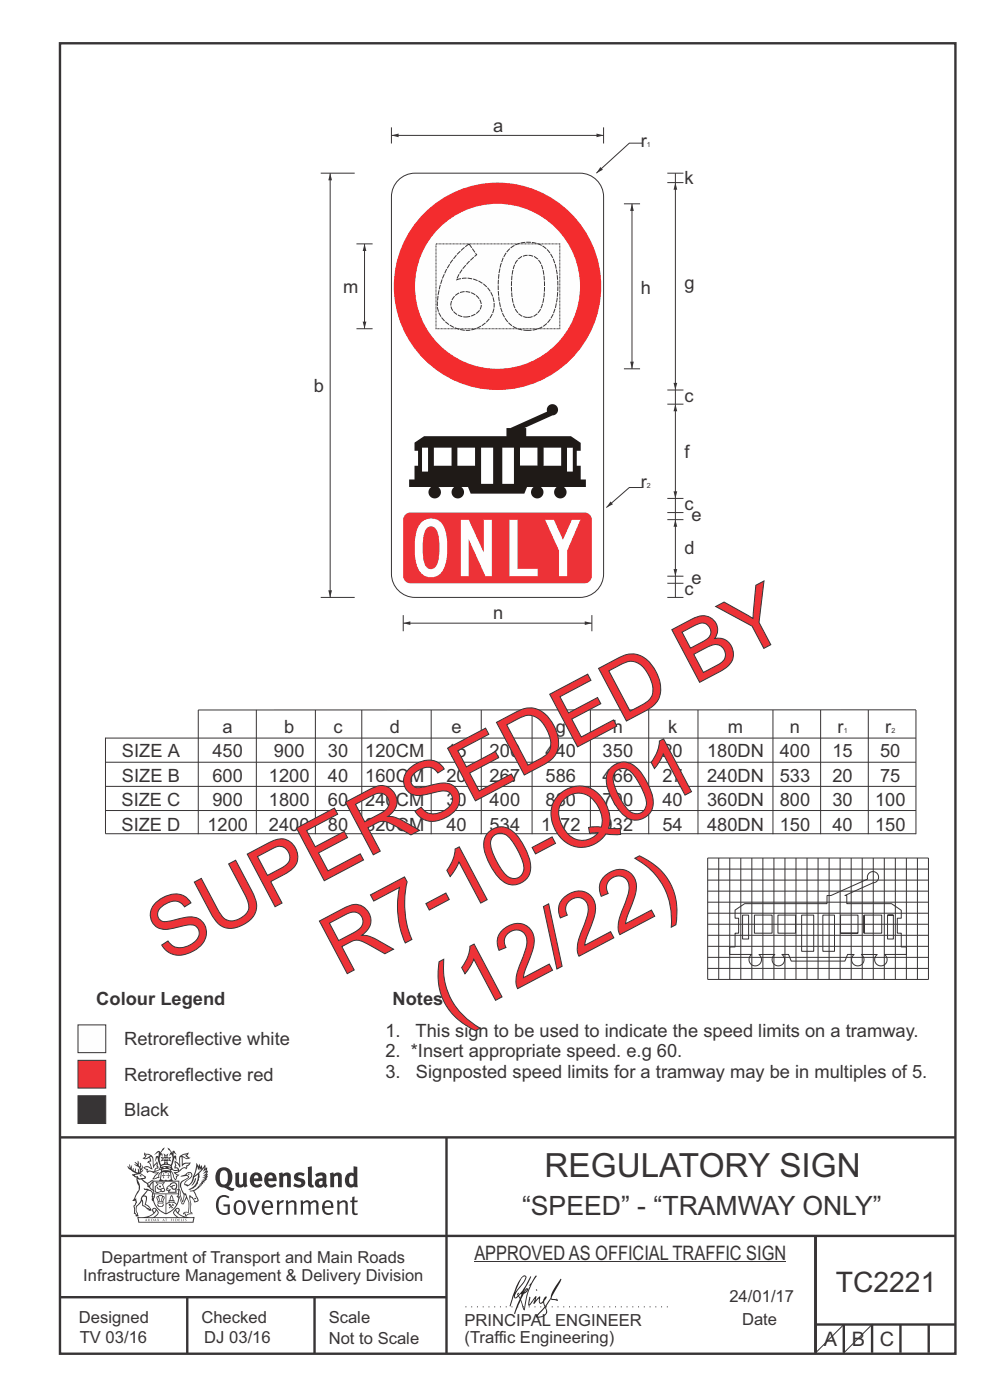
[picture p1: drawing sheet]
<svg xmlns="http://www.w3.org/2000/svg" width="210mm" height="297mm" viewBox="0 0 210 297" stroke-linecap="round" stroke-linejoin="round" font-family="sans-serif">
<g fill="none" stroke="#373435" stroke-width=".51">
<path d="M12.7 9.2h190v278h-190zM12.7 241.3h190M94.7 241.4v45.8M12.7 275.2h82M12.7 262.2h190.1M39.7 275.2v12M66.7 275.2v12M173 262.1v24.9M173 281h29.7M179 281v6M185 281v6M191 281v6"/>
<path d="M197 281v6"/>
</g>
<path d="M100.6 267.7h66.2" fill="none" stroke="#373435" stroke-width=".21"/>
<g fill="#373435">
<path d="M47 248.4a2.55 2.55 0 0 0 0 2.7l.3 .2a.81 .81 0 0 0 1-1v-.5a1.04 1.04 0 0 0-1.1-1.5zM46.3 248.1a1.82 1.82 0 0 1 2.1-.2 1.82 1.82 0 0 1 .9 1.8 2.29 2.29 0 0 1-.8 2l.7 .3h.5l-.2 .6a2.87 2.87 0 0 1-2-.7 2.12 2.12 0 0 1-1.7-3.1z" fill-rule="evenodd"/>
<path d="M49.9 248.9l.8-.2v2a.46 .46 0 0 0 .3 .6 .46 .46 0 0 0 .6-.3v-2.1l.7-.2v2.4l.2 .5-.5 .3-.3-.3a1.02 1.02 0 0 1-1.2 .3 1.02 1.02 0 0 1-.6-1.1z" fill-rule="evenodd"/>
<path d="M54 249.5l-.1 .5h.9a.49 .49 0 0 0-.2-.6 .49 .49 0 0 0-.6 .1zM53.4 249.1a1.34 1.34 0 0 1 1.6-.2 1.34 1.34 0 0 1 .6 1.5v.2h-1.7a.77 .77 0 0 0 .5 .8 .77 .77 0 0 0 .9-.4l.3 .5a1.59 1.59 0 0 1-2 .2 1.59 1.59 0 0 1-.5-2.1z" fill-rule="evenodd"/>
<path d="M57 249.5l-.1 .5h1a.49 .49 0 0 0-.2-.6 .49 .49 0 0 0-.7 .1zM56.4 249.1a1.34 1.34 0 0 1 1.6-.2 1.34 1.34 0 0 1 .7 1.5v.2h-1.8a.77 .77 0 0 0 .5 .8 .77 .77 0 0 0 .9-.4l.4 .5a1.59 1.59 0 0 1-2.1 .2 1.59 1.59 0 0 1-.5-2.1z" fill-rule="evenodd"/>
<path d="M59.2 248.9l.7-.2 .1 .4a.95 .95 0 0 1 1-.3 .95 .95 0 0 1 .7 .8v2.3h-.8v-2.3a.46 .46 0 0 0-.8 .1v2.2h-.8z" fill-rule="evenodd"/>
<path d="M62.6 249.1a1.75 1.75 0 0 1 2-.1l-.2 .5-.6-.2a.43 .43 0 0 0-.6 .3l.4 .3a1.04 1.04 0 0 1 1.2 1.1 1.04 1.04 0 0 1-1.4 1l-1.2-.4 .3-.6 1 .4 .4-.4a.88 .88 0 0 0-1-.5l-.4-.2-.1-.4z" fill-rule="evenodd"/>
<path d="M65.3 247.6l.8-.2 .1 3.8 .3 .2 .1 .4a.88 .88 0 0 1-1 0 .88 .88 0 0 1-.3-1z" fill-rule="evenodd"/>
<path d="M67.8 250.6a.43 .43 0 0 0-.1 .7 .43 .43 0 0 0 .7-.1v-.7zM66.8 249.1a1.7 1.7 0 0 1 2.4 .1v1.9l.3 .4-.4 .5-.5-.4a1.03 1.03 0 0 1-1.7-.1 1.03 1.03 0 0 1 .8-1.5h.7v-.4a.8 .8 0 0 0-1.2 .1z" fill-rule="evenodd"/>
<path d="M70 248.9l.7-.2 .1 .4a.95 .95 0 0 1 1-.3 .95 .95 0 0 1 .7 .8v2.3h-.8v-2.3a.46 .46 0 0 0-.8 .1v2.2h-.8z" fill-rule="evenodd"/>
<path d="M74.3 249.5a1.48 1.48 0 0 0 0 1.7h.5l.2-.1v-1.5l-.3-.2zM75 247.4l.8 .1 .1 4.4h-.7l-.1-.2a1.26 1.26 0 0 1-1.4 0 1.26 1.26 0 0 1-.5-1.3 1.29 1.29 0 0 1 .4-1.4 1.29 1.29 0 0 1 1.4-.1z" fill-rule="evenodd"/>
<path d="M46.4 253.9a1.72 1.72 0 0 1 2.3 0l-.3 .3a1.24 1.24 0 0 0-1.4-.2 1.24 1.24 0 0 0-.6 1.4 1.49 1.49 0 0 0 1.2 1.9l.7-.1v-1.3h-.8l-.1-.4h1.3v1.9a1.93 1.93 0 0 1-2.2 0 1.93 1.93 0 0 1-.7-2.2l.2-.8z" fill-rule="evenodd"/>
<path d="M50.4 255.1a1.65 1.65 0 0 0 .2 2.2 .99 .99 0 0 0 1-1.4 .78 .78 0 0 0-.4-.8 .78 .78 0 0 0-.8 0zM50 254.9a1.33 1.33 0 0 1 1.6-.1 1.33 1.33 0 0 1 .5 1.4 1.31 1.31 0 0 1-1.3 1.6 1.31 1.31 0 0 1-1.2-1.6v-.6z" fill-rule="evenodd"/>
<path d="M52.5 254.7l.4-.1 .9 2.6 .8-2.5h.5l-1.1 3h-.5z" fill-rule="evenodd"/>
<path d="M56.3 255.2l-.2 .7h1.3a.7 .7 0 0 0-.3-.8 .7 .7 0 0 0-.8 .1zM55.9 255a1.22 1.22 0 0 1 1.5-.2 1.22 1.22 0 0 1 .5 1.5h-1.8a.93 .93 0 0 0 .5 1 .93 .93 0 0 0 1.1-.2l.2 .3a1.43 1.43 0 0 1-1.8 .1 1.43 1.43 0 0 1-.6-1.7z" fill-rule="evenodd"/>
<path d="M58.7 254.7l.4-.1 .1 .5 .4-.4 .6-.1-.2 .5a.66 .66 0 0 0-.8 .7v1.9h-.4z" fill-rule="evenodd"/>
<path d="M60.6 254.7l.4-.1 .1 .5a.94 .94 0 0 1 1-.5 .94 .94 0 0 1 .8 .8v2.3h-.5l-.1-2.5a.81 .81 0 0 0-1.2 .3v2.2h-.4z" fill-rule="evenodd"/>
<path d="M63.7 254.7l.5-.1 .1 .5 .4-.3a.78 .78 0 0 1 1.1 .3 .9 .9 0 0 1 1-.5 .9 .9 0 0 1 .8 .8v2.3h-.5l-.1-2.5a.67 .67 0 0 0-1.1 .3v2.2h-.5v-2.4l-.4-.3-.7 .4v2.3h-.5z" fill-rule="evenodd"/>
<path d="M69 255.2l-.1 .7h1.3a.7 .7 0 0 0-.3-.8 .7 .7 0 0 0-.9 .1zM68.7 255a1.22 1.22 0 0 1 1.5-.2 1.22 1.22 0 0 1 .5 1.5h-1.8a.93 .93 0 0 0 .4 1 .93 .93 0 0 0 1.2-.2l.1 .3a1.44 1.44 0 0 1-1.7 .1 1.44 1.44 0 0 1-.6-1.7z" fill-rule="evenodd"/>
<path d="M71.4 254.7l.5-.1 .1 .5a.94 .94 0 0 1 1-.5 .94 .94 0 0 1 .8 .8v2.3h-.5l-.1-2.5a.81 .81 0 0 0-1.2 .3v2.2h-.4z" fill-rule="evenodd"/>
<path d="M74.7 253.9l.5-.1v.9h.7l-.1 .3h-.6v2.2l.1 .2h.5l.1 .3a.75 .75 0 0 1-1.2-.6v-2.1h-.4v-.3h.4z" fill-rule="evenodd"/>
<path d="M30.8 244.9l1.1 .3-.9 .5h-.4l.6-.5zM31.8 245.4h.2a2.44 2.44 0 0 1 .4 1.9l.1 .5 .7-1-.1 .6 .3 .3a.57 .57 0 0 0-.6 .7l-1-.1-.5 .2 .2-.5-.8-.3 .7-.1 .9 .5 .1-.1-.6-1.3-.2-.2h.5zM30.7 244.4l-.1 .5 .2 .4-.6 .4a1.04 1.04 0 0 0 1.4-.1l.2 .6-.3 .1-.2 .4a.94 .94 0 0 1 .8 1.1l-.2-.1a1.16 1.16 0 0 0-1.5-.1l.3 .4 .4 .2 .1 .5 .2 .1 .1-.2a.94 .94 0 0 1 1.1 .2l.8 .1-1.2 1.2a1.13 1.13 0 0 0 1.2-.2l.4-.1-.1-.4 .5-.8a.83 .83 0 0 0-.6 1.1l-.3-.1-.7 .4 1.1-1.4-.5 .1-.5-.1 1.3-.5-.1-.1-.9 .4v-.3l.2-.2 .3 .1 .1-.3-.2-.4v-.6l-.1-.4-.7 1v-.7a1.42 1.42 0 0 0-1.6-1.8z" fill-rule="evenodd"/>
<path d="M38.5 245.2l.5-.2 .7-.1-.6 .3 .8 .5h-.3zM38.3 245.5l.2-.1 .1 2a1.69 1.69 0 0 1 1.6-.6l-.8 .5 .1 .5a1.1 1.1 0 0 0-1.5 .6l-.1-.5-.2-.2h-.5l.3-.4-.3-.7a1.42 1.42 0 0 1 .8 1.1l.2-.1zM37.1 246.2l.1 1-.2 .3 .1 .4h.5l.1 .2a.96 .96 0 0 1-1.1-.1l-.1 .1a1.06 1.06 0 0 0 1.3 .2v.1a.72 .72 0 0 1-1 .2l.3 .5 .6 .2-.4 .2-.1 .6-.2-.3-.4-1.1-.4-.4 .4 .9a1.54 1.54 0 0 0 .7 1.2l.2-.3a.58 .58 0 0 1 .4-.8l.2-.1h-.3l-.5-.3 .9-.5a.93 .93 0 0 1 1.2-.5v.2l.2-.2 .1-.5a.99 .99 0 0 0 .7-.8l-1.3 .1-.3 .2-.1-1.4 .9 .4 .9-.3h-.4l-.5-.4 .4-.7-.6 .2a1.46 1.46 0 0 0-1.4 2.1v.4l-.2-.4z" fill-rule="evenodd"/>
<path d="M35.6 248.9l.2 .1-.1 .3 .4 .1h-.4v.6l-.1-.6h-.3l.3-.1z" fill-rule="evenodd"/>
<path d="M34.6 248.9l.2 .1v.3l.3 .1h-.3l-.1 .6v-.6h-.4l.4-.1z" fill-rule="evenodd"/>
<path d="M34.3 248.8a.57 .57 0 0 1 .9 .2 .57 .57 0 0 1 .9-.2l.2 1.4h-.2a.57 .57 0 0 1-.9 0 .69 .69 0 0 1-1.1 0zM34.2 248.1l-.3 2.1-.2 .4h3l-.2-.4-.3-2.1h-.2v.2l-.8-.1-.8 .1v-.2z" fill-rule="evenodd"/>
<path d="M34.2 252.4a.3 .3 0 0 0 .6 0 .3 .3 0 0 0-.6 0zM33.3 250.9l.3 .3-.3 .4a.79 .79 0 0 0 0 1.3l.8-.2-.1-.3a.55 .55 0 0 1-.7-.6l.1-.1 .2 .3 .3 .2 .8-.2-.4-.7 .4-.4-.7 .2zM33 250.7l1.1 .2 .9-.2-.4 .6 .4 1.2a.56 .56 0 0 1-.8 .3l-.2 .1a.73 .73 0 0 1-.9 .1 .73 .73 0 0 1-.3-1v-.4l.6-.4z" fill-rule="evenodd"/>
<path d="M35.6 251.8l.7-.4a.58 .58 0 0 1 1-.1 .58 .58 0 0 1-.4 .9l-.3-.3a.43 .43 0 0 1 .6-.4 .57 .57 0 0 0-.8 .2l-.2-.1-.3 .1 .4 .2a.55 .55 0 0 0 .9 .4v.5h-1.3l.3-.4-.1-.1-.6 .1 .2-.3-.2-.1zM35.4 251.8l-.1 .2a.39 .39 0 0 0 .2 .6h.3l-.2 .4h1.9l-.1-.8a.86 .86 0 0 0-.1-1.3 .86 .86 0 0 0-1.3 .4z" fill-rule="evenodd"/>
<path d="M36 254.8h.8v.2h-.8zM36.4 253.8l.2 .8h-.4zM36.4 253.5l-.3 .5-.1 .6h-.2v.4l-.7 .4 .2 .1a1.48 1.48 0 0 1 2.1 .2l.2-.1-.6-.5v-.5h-.2l-.1-.6z" fill-rule="evenodd"/>
<path d="M35.8 255.4l.4 .1 .1 .3 .3-.2-.2-.2a.38 .38 0 0 1 .5 .5l-.2-.2-.3 .2 .3 .2-.3 .3-.1-.4-.4 .4-.1-.2 .4-.3-.1-.1-.2 .1z" fill-rule="evenodd"/>
<path d="M34.5 254h.2v.2l-.2 .6h-.2zM33.6 255.3h.9v.2a.55 .55 0 0 1-.8 .4v-.2l-.2-.1zM33.4 254h.2l.2 .8h-.2zM33.6 255l.8-.1 .1 .2h-.8zM33.8 253.7h.5l-.2 1.1h-.1zM33.3 253.8l-.1 .3 .3 1.1a.48 .48 0 0 0-.1 .6 .48 .48 0 0 0 .5 .2h.5a.49 .49 0 0 0 .2-.8l.3-1.1-.1-.3a1.42 1.42 0 0 0-1.5 0z" fill-rule="evenodd"/>
<path d="M33.7 251.5l.4 .1 .1 .3h-.3z" fill-rule="evenodd"/>
<path d="M41.3 250.1l.3-.2-.2 .8-.6 .8h-.2l.5-.7z" fill-rule="evenodd"/>
<path d="M39.7 249l.3-.2 .5 .2a.88 .88 0 0 1-.6 1.1 1.22 1.22 0 0 0-.8 1.3l.5 .2a.72 .72 0 0 0 .9-.4l.5-.8 .2-.6 .8-.6v.2a2.85 2.85 0 0 1-2 2.9l.1 .1a2.13 2.13 0 0 0 1.9-1.5v-.3a2.01 2.01 0 0 0 .3-1.7l1.1-1.3-.4 1 .7-.5-.7 1 .8-.4-.8 .8 .7-.2-.9 .6 .8-.1-.8 .4h.7l-.8 .3 .3 .2h-.4l.2 .3h-.4l.2 .3h-.4l.1 .2h-.1a2.16 2.16 0 0 1-2 1.1l.1 .2 .4-.1a.76 .76 0 0 1 .7 .8l.5 1.2-.6 .2a1.45 1.45 0 0 0-1.1-1.3l.2 1.8-.1 1.8 .4 .3a1.07 1.07 0 0 0-1.2 .4v-.3l-.5-.2a.87 .87 0 0 1 1.1-.1v-.7a4.4 4.4 0 0 0-.6-3.1l-.1-.3h-.2a2.16 2.16 0 0 1-.7-2.2l.3-.4 1.2-.7a.55 .55 0 0 0-.4-.8zM37.8 252.4a.76 .76 0 0 1 .3 1.1l.6 1.6 .4-1.7 .2 .1a.61 .61 0 0 1-.1 .9l-.3 .8-.2 .1-.7-1.6-.3 .1a1.18 1.18 0 0 0 .1-1.4zM41.8 247.5l.2 .7 .3-.5v.6l.4-.5a1.9 1.9 0 0 1-1.2 1.4l-.3 .3zM38.2 249.6l1.4-.2 .2 .2v.3l-.5 .2a1.26 1.26 0 0 0-.9 1.9l.2 .7a1.84 1.84 0 0 1 .1 2.1l-.4-1.4a.96 .96 0 0 0-.4-1.2l-.4 .2a.78 .78 0 0 1 0 1.3l.1 .3h.4l.4 1.1a.38 .38 0 0 0 .2 .4 .38 .38 0 0 0 .4-.1l.6-1.2a2.94 2.94 0 0 1 .4 2.5l-.1 .4h-.8l-.3 .4v.2l.4-.1 .1 .4 .2 .1a1.02 1.02 0 0 1 1.3-.5v-.4l-.3-.1 .1-1.8-.3-1.3h.1a1.14 1.14 0 0 1 .8 1 .63 .63 0 0 0 .8-.2 .63 .63 0 0 0-.2-.9l-.6-1.2 .9-.6 .2-.4h.3l-.1-.2h.4l-.1-.3h.3l-.1-.3 .5-.1-.2-.2 .6-.4v-.2h-.2l.4-.5h-.3l.3-.5-.4 .1 .4-.5v-.3l-.3 .2 .2-.7-.1-.2-.4 .3v-.8l-.6 .8-.2-.8-.2 .5-.3-.7-.1 .6-.5-.8-.1 1.4-.6 1.8a1.81 1.81 0 0 1-1 1.5l-.6-.2a1.75 1.75 0 0 1 1.1-1.2 .75 .75 0 0 0 .1-1.3 .75 .75 0 0 0-1.2 .4z" fill-rule="evenodd"/>
<path d="M41.2 254.1h.3l.2 .2-.4 .1z" fill-rule="evenodd"/>
<path d="M29.4 258.4h11.6l-.1 .8h-11.4zM31.3 258.2l.5-.1a2.48 2.48 0 0 0 1.4-1.3l.3 .5-.5 .6-.5 .3zM32.5 256.6l.3-.2 .2 .1-.3 .7zM37.2 256.8a2.65 2.65 0 0 0 1.8 1.4h-1.1l-.5-.3-.5-.6zM37.4 256.5l.2-.1 .3 .2-.3 .6zM29.2 258.2l.1 1.2h11.8l.2-1.1-.2-.1a4.1 4.1 0 0 1-3.3-.9l.3-.4-.1-.6a1.06 1.06 0 0 0-1.3 1l.2 .4 .6 .5h-4.7l.3-.1a.84 .84 0 0 0 .6-.8 .84 .84 0 0 0-.5-.8l-.3-.2h-.5l-.1 .6 .3 .4a4.2 4.2 0 0 1-3.4 .9z" fill-rule="evenodd"/>
<path d="M31 258.7l.1 .2h-.2zM31 258.5l-.3 .6 .4-.2 .2 .2z" fill-rule="evenodd"/>
<path d="M31.3 258.6h.3v.4a.25 .25 0 0 0 .2-.1 .25 .25 0 0 0-.1-.3h.1a.29 .29 0 0 1 0 .4 .29 .29 0 0 1-.4 0 .29 .29 0 0 1 0-.4z" fill-rule="evenodd"/>
<path d="M32.2 258.6a.22 .22 0 0 1 .3 .2 .22 .22 0 0 1-.3 .2zM32 258.6l.1 .4a.33 .33 0 0 0 .4 0 .33 .33 0 0 0 0-.4 .33 .33 0 0 0-.5 0z" fill-rule="evenodd"/>
<path d="M32.9 258.7l.1 .2h-.2zM32.9 258.5l-.2 .6 .3-.2 .2 .2z" fill-rule="evenodd"/>
<path d="M33.3 258.6h.2l.1 .1 .2-.1-.2 .2 .2 .3-.3-.3-.1 .3h-.1l.2-.3z" fill-rule="evenodd"/>
<path d="M34.7 258.7l.1 .2h-.2zM34.7 258.5l-.3 .6 .4-.2 .2 .2z" fill-rule="evenodd"/>
<path d="M35 258.5h.5l-.2 .1v.5h-.2l.1-.5z" fill-rule="evenodd"/>
<path d="M36.2 258.6l.3-.1-.1 .1v.2h.1h-.1v.3h-.2z" fill-rule="evenodd"/>
<path d="M36.7 258.6h.2v.5h-.2z" fill-rule="evenodd"/>
<path d="M37.3 258.6a.22 .22 0 0 1 .3 .2 .22 .22 0 0 1-.3 .2zM37.1 258.6v.4a.33 .33 0 0 0 .5 0 .33 .33 0 0 0 0-.4 .33 .33 0 0 0-.5 0z" fill-rule="evenodd"/>
<path d="M37.8 258.6l.4-.1-.2 .1v.2h.1h-.1v.2l.2 .1h-.4z" fill-rule="evenodd"/>
<path d="M38.4 258.6h.2l-.1 .4 .2 .1h-.3z" fill-rule="evenodd"/>
<path d="M38.9 258.6h.2v.5h-.2z" fill-rule="evenodd"/>
<path d="M39.3 258.6h.2h-.1l.2 .3-.2 .2-.1-.1v-.1l.2 .1z" fill-rule="evenodd"/>
<path d="M34.2 247.4a1.51 1.51 0 0 1 2 .2 2.67 2.67 0 0 0-2.1 0zM35.7 247.6l.4 .1 .1 .3-.4-.1zM34.6 247.6h.5l.1 .2h-.4zM34 247.8l.3 .2h-.3zM34.9 246.9l.3-.2 .3 .2zM34.9 245.6l.2 .1v.3h-.2zM35 245.1l.2 .2 .2-.2-.1 .3h-.2zM35.1 246.3h.2l.1 .4-.2-.2-.2 .2zM35.3 245.7l.2-.1v.4h-.2zM34.4 245.7h.3l.1 .3-.4 .1 .2-.2zM35.7 245.7h.3l-.2 .2 .2 .2-.4-.1zM32.7 244.9l1-.5-.1 1-.2-.2-.3 .2-.3 1.1 .5-1 .3 .9a1.84 1.84 0 0 1 .2 1.7l.4 .1a2.48 2.48 0 0 1 2.2 0l.2-.2-.2-.7 .7-1.8 .4 .7-.2-1-.2-.1-.2 .3v-.9l.6 .4-.6-.8-.3 .1-.1 .4-.5-.9-.5-.3 .2 .5 .6 .5-.5 .8 .4-.4a2.06 2.06 0 0 1 0 2.3l-.5-.2-.2-.6 .1-.1 .8 .2-.4-.5 .4-.5-.7 .2-.2-.2 .2-.7-.5 .4-.5-.4 .2 .7-.2 .2-.7-.2 .4 .5-.4 .5 .8-.2 .1 .1-.2 .6-.5 .2a2.02 2.02 0 0 1 0-2.2l.3 .5-.1-.7-.3-.1 .8-1.2-.4 .3-.5 .8-.2-.3a.8 .8 0 0 0-.8 .5z" fill-rule="evenodd"/>
<path d="M29.2 250.1l.3 .1a.61 .61 0 0 1 .8 .4l.3 .2a.8 .8 0 0 1 .6 1l.4 .1 .5 .5a1 1 0 0 1 .5 1.1l-.1 .7v-.5h-.1a.96 .96 0 0 0-.8-1.3l-.2-.2h-.7l-.1-.1-.1 .1 .1 .3h.6l-1.2 1.3-.2 1-.4 .6a1.33 1.33 0 0 0-.5 1.8l.2 .5a1.26 1.26 0 0 1-.5-1.5l-.1-.3a1.56 1.56 0 0 0 .4-1.7l-.3 .2 .2-.5a3.2 3.2 0 0 0 .7-3zM30.4 253.9h.4a2.06 2.06 0 0 1-.1 1.6l.7 .5 .4 .4-.6-.1-.8-.6-.1-.9a.51 .51 0 0 1 .1-.9zM28.6 249.3a1.52 1.52 0 0 1 2.1 .5l-1.1 .2-.2-.1-.1-.4h-.5zM27.5 247v.8l-.3-.4h-.1a3.1 3.1 0 0 0 1.9 1.6l-1 .1 .5 .6 .5 .1 .1 1.1a1.84 1.84 0 0 1-.3 2.5l-.4 .9-.3 .4 .2 .1 .4-.1 .1 .4-.2 .5-.3 .2 .1 1.7h.2l.3 .5 .1 .1 .4-.1-.1-.5a1.3 1.3 0 0 1-.1-1.7l.9-1 .1 1.1 .6 .2 .5 .5 .1-.1 .2 .3h.5a1.85 1.85 0 0 0-1.2-1.4l.1-.3a1.39 1.39 0 0 0 0-1.4l-.5-.1 .5-.5a.66 .66 0 0 1 .9-.4 .66 .66 0 0 1 .3 .9l-.1 .4 .2-.1v.2l-.1 .3 .2 .5 .1-.3a2.24 2.24 0 0 0 .1-2.2 .73 .73 0 0 1-.7-.7 .73 .73 0 0 1 .6-.7v-.2a.94 .94 0 0 0-.9 .8 .48 .48 0 0 1-.1-.6 .48 .48 0 0 1 .5-.2l.5-.3a.51 .51 0 0 0-.8 .2l-.5 .2-1-.8h.6l.2-.5-1.2-.7 .5-.5v-.3l-.5 .4 .1-.2a.69 .69 0 0 0 .2-1v.4l-.2 .3v-1.1l-.3-.2 .1 .6-.1 .2-.4-1.3v.7l-.6-.4 .5 .7-.6-.2 .3 .3a1 1 0 0 1 .7 1.4l-.2-.8v.9l-.5-.2v-.8l-.2 .7-.2-.1-.1-.6-.2 .4-.2-.2 .1-.7-.2 .5z" fill-rule="evenodd"/>
<path d="M29.6 249.4l.2-.1 .3 .2z" fill-rule="evenodd"/>
<path d="M32.4 250.5h5.6v2l-.2-.1v-1.7h-5.2v2.5h5.2v-.8l.1 .2-.1 1.1v-.3h-2.5v4a4.1 4.1 0 0 0 2.6-3.6l.1-.1a4 4 0 0 1-2.8 3.9 4.2 4.2 0 0 1-2.8-4.7l.1 1.2 .1-.1a3.8 3.8 0 0 0 2.5 3.4v-4h-2.5l-.2-.9z" fill-rule="evenodd"/>
<circle cx="40" cy="249.1" r=".17"/>
</g>
<path d="M98.7 277.2h43.3" fill="none" stroke="#373435" stroke-width=".21" stroke-dasharray=".2 1" stroke-linecap="butt"/>
<g fill="#252726">
<path d="M111.6 273.7l.2-.2-.5 .7zM110.4 274.5l.3 .1-.3 .7-.3-.4zM110.9 270.9l.5-.1a9.3 9.3 0 0 1-2 3.2l-.1 .2 1-2.5zM110.6 271a14.7 14.7 0 0 0-2.2 4.9l-.3 1.2 .1 .1 .8-2.4a.42 .42 0 0 0 .2 .7 .42 .42 0 0 0 .6-.3l.2-.2 .2 .6-1.1 3.1h.2l1.1-2.8 .6 1.9 .2 .2 .2-.5a13.5 13.5 0 0 1 2-6.2l.5-.5-.2-.2-1.6 2.1 .4-.1a14.9 14.9 0 0 0-1.3 5.1l-.4-1.2a1.39 1.39 0 0 1 .2-1.8l.1-.2a.92 .92 0 0 0 .8-1.2 .75 .75 0 0 0-.7 .7l-.2 .2 1.6-3.4h-.1l-.4 .7a10.5 10.5 0 0 1-2.2 3.2l.2-.4a.32 .32 0 0 0-.4 .2 .32 .32 0 0 0 .1 .4l-.5 .4a3.2 3.2 0 0 1 1.1-2.3l.5-.6a2.49 2.49 0 0 0 .7-1.6l-.3-.2z" fill-rule="evenodd"/>
<path d="M115.6 277.5a1.15 1.15 0 0 1 .1 1.3 1.15 1.15 0 0 1-1.2 .5h-.5zM112.3 275.1l-.3 1.7 .3 .2 1.2-1.5-.3 1.1 1.1-1.2a.94 .94 0 0 0 .4 1.2l.5-.3 .3 .9-1.2 1.3a.98 .98 0 0 0-.5 1 1.9 1.9 0 0 0 2.3-1.3l-.1-.3a1.02 1.02 0 0 1 .3-1.4l.5-.9 1.5 .3-.2-.5v.3l-1.1-.2v-.2l2-3.6 .1-.3-.1-.1-1.8 2.7a6.6 6.6 0 0 1-1.5 3l-.2-.2a1.01 1.01 0 0 1 .4-1.4l.1-.2-.3-.2-.3 .5-.2 .5-.5 .4-.2-.4 .1-.9-.2-.1-.8 .9 .2-.9h-.1l-1.4 1.7 .2-1.4v-.1z" fill-rule="evenodd"/>
<path d="M113.7 273.5l.3 .3h-.3z" fill-rule="evenodd"/>
</g>
<path d="M16.5 217.4h5.9v5.9h-5.9z" fill-rule="evenodd" fill="#fefefe" stroke="#373435" stroke-width=".21"/>
<path d="M16.5 224.9h5.9v5.9h-5.9z" fill-rule="evenodd" fill="#ed3237" stroke="#373435" stroke-width=".21"/>
<path d="M16.5 232.5h5.9v5.8h-5.9z" fill-rule="evenodd" fill="#373435" stroke="#373435" stroke-width=".21"/>
<g fill="none" stroke="#373435" stroke-width=".21">
<path d="M136.3 30.4h-2.8l-7 6.3M22.4 156.5v20.4h171.9M22.4 156.6h171.9M54.4 150.6v26.4M66.9 150.6v26.4M76.7 150.6v26.4M91.5 150.6v26.4M102.1 150.6v26.4M112.9 150.6v26.4M125.2 150.6v26.4M137.6 150.6v26.4M148.1 150.6v26.4"/>
<path d="M164 150.6v26.4M174.1 150.6v26.4M184.2 150.6v26.4M22.4 171.9h171.9M22.4 166.8h171.9M22.4 161.7h171.9M42.1 177v-26.4h152.2v26.4M150.1 182h46.8v25.8h-46.8zM150.1 198.4h46.8M150.1 196.1h46.8M150.1 193.7h46.8M150.1 191.4h46.8"/>
<path d="M150.1 189.1h46.8M150.1 186.7h46.8M150.1 184.4h46.8M152.5 182v25.8M154.8 182v25.8M155.9 193.1l2.1-1.4h17.4v-1.7h.9l7.7-3.5v-.6l.3-.6 .5-.3 .7-.1 .5 .4 .3 .5v.6l-.2 .5-6.9 3.1h.4v1.7h9.5l2.1 1.4v1.7h-.9v3.2h.9v2.9h1.1v1.6h-4.7l.5 .6v.9l-.5 .6-.7 .3-.8-.2-.5-.7v-.8l.5-.7h-3.4l.5 .6v.9l-.5 .6-.7 .3-.8-.2-.5-.7v-.8l.5-.7h-1.4l-.6 1.4h-11.4l-.5-1.4h-1.4l.5 .7v.8l-.5 .6-.7 .3-.8-.2-.6-.7 .1-.9 .5-.6h-3.4l.5 .8-.1 .9-.6 .6-.9 .1-.6-.4-.4-.7 .1-.7 .5-.6h-4.7v-1.6h1.1v-2.9h.8v-3.2h-.8zM157.1 182v25.8M157.5 194.1h1.3v5.1h-1.3zM159.5 182v25.8M160 194.1h3.8v3.9h-3.8zM161.8 182v25.8M164.2 182v25.8"/>
<path d="M165 194.1h3.8v3.9h-3.8zM166.5 182v25.8M168.8 182v25.8M170 194.1h2.6v7.7h-2.6zM171.2 182v25.8M173.5 182v25.8M174.5 194.1h2.5v7.7h-2.5zM175.9 182v25.8M178.2 182v25.8M178.3 194.1h3.7v3.9h-3.7zM178.3 198h3.7zM180.6 182v25.8"/>
<path d="M182.9 182v25.8M183.3 194.1v3.9zM183.3 194.1h3.7v3.9h-3.7zM185.2 182v25.8M187.6 182v25.8M188.3 194.1h1.2v5.1h-1.2zM188.3 194.1h1.2zM189.9 182v25.8M192.3 182v25.8M194.6 182v25.8M150.1 205.4h46.8M150.1 203.1h46.8"/>
<path d="M150.1 200.8h46.8M179 281l-6.2 6.2"/>
</g>
<path d="M127.4 35.4l.5 .6-1.4 .7z" fill="#373435"/>
<path d="M83 28.7h45" fill="none" stroke="#373435" stroke-width=".21"/>
<g fill="#373435">
<path d="M126.5 28.3l1.5 .4-1.5 .4z"/>
<path d="M83 28.7l1.6-.4v.8z"/>
</g>
<path d="M128 27v3.4M143.3 38.7v44M141.6 82.7h3.4" fill="none" stroke="#373435" stroke-width=".21"/>
<g fill="#373435">
<path d="M143.3 38.7l.4 1.5h-.8z"/>
<path d="M142.9 81.2h.8l-.4 1.5z"/>
</g>
<path d="M84.8 37.9a5 5 0 0 1 3.2-1.2h35a5 5 0 0 1 5 5v80a5 5 0 0 1-5 5h-35a5 5 0 0 1-5-5v-80a5 5 0 0 1 1.8-3.8z" fill="none" stroke="#373435" stroke-width=".21"/>
<circle cx="105.5" cy="60.8" r="22" fill="#f32c2e"/>
<path d="M132.3 43.2h3.5M134.1 43.2v35M132.3 78.2h3.5" fill="none" stroke="#373435" stroke-width=".21"/>
<g fill="#373435">
<path d="M134.1 43.2l.4 1.5h-.8z"/>
<path d="M133.7 76.7h.8l-.4 1.5z"/>
</g>
<circle cx="105.5" cy="60.7" r="17.5" fill="#fefefe"/>
<path d="M143.3 110.2v12" fill="none" stroke="#373435" stroke-width=".21"/>
<g fill="#373435">
<path d="M143.3 110.2l.4 1.5h-.8z"/>
<path d="M142.9 120.7h.8l-.4 1.5z"/>
</g>
<path d="M143.3 85.7v20M141.6 123.7h3.4M143.3 123.7v3" fill="none" stroke="#373435" stroke-width=".21"/>
<g fill="#373435">
<path d="M143.3 85.7l.4 1.5h-.8z"/>
<path d="M142.9 104.2h.8l-.4 1.5z"/>
</g>
<path d="M83 27v3.4M141.6 38.7h3.4M141.6 36.7h3.4M143.3 36.7v2M141.6 85.7h3.4M143.3 82.7v3" fill="none" stroke="#373435" stroke-width=".21"/>
<path d="M92.5 51.7h26.2v18h-26.2z" fill="none" stroke="#373435" stroke-width=".21" stroke-dasharray=".2 .1" stroke-linecap="butt"/>
<path d="M87.9 93.9v1.7h.8v3.2h-.8v2.9h-1.1v1.6h4.7l-.5 .6-.1 .8 .4 .7 .6 .3 .9-.1 .6-.6 .1-.9-.5-.8h3.4l-.5 .6-.1 .9 .5 .7 .7 .2 .8-.2 .6-.7v-.8l-.5-.7h1.4l.5 1.4h11.4l.6-1.4h1.4l-.5 .7v.8l.5 .7 .7 .2 .8-.2 .5-.7v-.9l-.5-.6h3.4l-.5 .7v.9l.5 .6 .8 .2 .8-.2 .4-.7v-.9l-.5-.6h4.7v-1.6h-1.1v-2.9h-.9v-3.2h.9v-1.7l-2.1-1.4h-9.5v-1.7h-.4l6.9-3.1 .2-.5v-.6l-.3-.5-.5-.3h-.7l-.5 .3-.3 .6v.6l-7.7 3.5h-.9v1.7h-17.4zM89.5 95v5h1.3v-5zM92 95h3.8v3.8h-3.8zM102 95v7.6h2.6v-7.6zM97 95v3.8h3.8v-3.8zM106.5 95h2.5v7.6h-2.5zM110.3 95h3.7v3.8h-3.7zM115.3 95v3.8zM115.3 95h3.7v3.8h-3.7zM120.3 95v5h1.2v-5zM110.3 98.8h3.7zM120.3 95h1.2z" fill-rule="evenodd" fill="#1f1a17"/>
<path d="M141.6 108.7h3.4M141.6 105.7h3.4M143.3 105.7v3M141.6 126.7h3.4" fill="none" stroke="#373435" stroke-width=".21"/>
<path d="M85.8 109.4l.8-.6 .4-.1h37a1.5 1.5 0 0 1 1.5 1.5v12a1.5 1.5 0 0 1-1.5 1.5h-37a1.5 1.5 0 0 1-1.5-1.5v-12z" fill-rule="evenodd" fill="#ed3237"/>
<path d="M136.3 103.4h-2.8l-4.9 4.3M141.6 110.2h3.4M143.3 108.7v1.5M141.6 122.2h3.4M143.3 122.2v1.5" fill="none" stroke="#373435" stroke-width=".21"/>
<path d="M129.5 106.4l.5 .6-1.4 .7z" fill="#373435"/>
<path d="M68 36.7h7.2M70 36.7v90M68 126.7h7.2" fill="none" stroke="#373435" stroke-width=".21"/>
<g fill="#373435">
<path d="M70 36.7l.4 1.5h-.8z"/>
<path d="M69.6 125.2h.8l-.4 1.5z"/>
</g>
<path d="M77.3 51.7v18" fill="none" stroke="#373435" stroke-width=".21"/>
<g fill="#373435">
<path d="M77.3 51.7l.4 1.5h-.8z"/>
<path d="M76.9 68.2h.8l-.4 1.5z"/>
</g>
<path d="M75.6 51.7h3.4M75.6 69.7h3.4M85.5 132.2h40.1" fill="none" stroke="#373435" stroke-width=".21"/>
<g fill="#373435">
<path d="M124 131.8l1.6 .4-1.6 .4z"/>
<path d="M85.5 132.2l1.5-.4v.8z"/>
</g>
<path d="M85.5 130.5v3.4M125.6 130.5v3.4M185.1 280.9l-6.2 6.2" fill="none" stroke="#373435" stroke-width=".21"/>
<text font-size="18" fill="#373435" x="92.7" y="69.7">60</text>
<g font-size="17.6" fill="#ed3237">
<text x="35.5" y="204.4" transform="rotate(-28 35.5 204.4)">SUPERSEDED BY</text>
<text x="72.4" y="207.2" transform="rotate(-28 72.4 207.2)">R7-10-Q01</text>
<text x="95.5" y="217.3" transform="rotate(-28 95.5 217.3)">(12/22)</text>
</g>
<text font-size="12" fill="#fefefe" x="88" y="122.2">ONLY</text>
<text font-size="7.1" fill="#373435" x="115.5" y="249.7">REGULATORY SIGN</text>
<text font-size="6" fill="#373435" x="177.3" y="274.1">TC2221</text>
<text font-size="5.6" fill="#373435" x="110.7" y="257.8">“SPEED” - “TRAMWAY ONLY”</text>
<g font-size="4.2" fill="#373435">
<text x="100.6" y="267.2">APPROVED AS OFFICIAL TRAFFIC SIGN</text>
<text x="174.7" y="285.6">A</text>
<text x="180.7" y="285.6">B</text>
<text x="186.6" y="285.6">C</text>
</g>
<g font-size="3.9" fill="#373435">
<text x="104.6" y="27.9">a</text>
<text x="135.9" y="31.3">r</text>
<text x="145.2" y="39.1">k</text>
<text x="72.8" y="62.1">m</text>
<text x="136" y="62.3">h</text>
<text x="145.2" y="61.4">g</text>
<text x="66.5" y="83.1">b</text>
<text x="145.2" y="85.2">c</text>
<text x="145.2" y="97.2">f</text>
<text x="135.9" y="103.4">r</text>
<text x="145.2" y="108.2">c</text>
<text x="146.7" y="110.6">e</text>
<text x="145.2" y="117.6">d</text>
<text x="146.7" y="124">e</text>
<text x="104.6" y="131.4">n</text>
<text x="145.2" y="126.2">c</text>
<text x="47.2" y="155.5">a</text>
<text x="60.3" y="155.4">b</text>
<text x="70.7" y="155.5">c</text>
<text x="82.7" y="155.5">d</text>
<text x="95.8" y="155.5">e</text>
<text x="106.6" y="155.5">f</text>
<text x="117.9" y="155.4">g</text>
<text x="130" y="155.4">h</text>
<text x="141.7" y="155.4">k</text>
<text x="154.4" y="155.4">m</text>
<text x="167.6" y="155.5">n</text>
<text x="177.7" y="155.5">r</text>
<text x="187.8" y="155.5">r</text>
<text x="25.9" y="160.6">SIZE A</text>
<text x="45.1" y="160.7">450</text>
<text x="58.1" y="160.6">900</text>
<text x="69.6" y="160.7">30</text>
<text x="77.5" y="160.7">120CM</text>
<text x="94.7" y="160.7">15</text>
<text x="103.9" y="160.7">200</text>
<text x="115.7" y="160.6">440</text>
<text x="127.8" y="160.6">350</text>
<text x="140.5" y="160.6">20</text>
<text x="150" y="160.6">180DN</text>
<text x="165.4" y="160.7">400</text>
<text x="176.6" y="160.7">15</text>
<text x="186.7" y="160.7">50</text>
<text x="25.9" y="165.8">SIZE B</text>
<text x="45.1" y="165.9">600</text>
<text x="57" y="165.8">1200</text>
<text x="69.6" y="165.9">40</text>
<text x="77.5" y="165.9">160CM</text>
<text x="94.7" y="165.9">20</text>
<text x="103.9" y="165.9">267</text>
<text x="115.7" y="165.8">586</text>
<text x="127.8" y="165.8">466</text>
<text x="140.5" y="165.8">27</text>
<text x="150" y="165.8">240DN</text>
<text x="165.4" y="165.9">533</text>
<text x="176.6" y="165.9">20</text>
<text x="186.7" y="165.9">75</text>
<text x="25.8" y="171.1">SIZE C</text>
<text x="45.1" y="171.1">900</text>
<text x="57" y="171">1800</text>
<text x="69.6" y="171.1">60</text>
<text x="77.5" y="171.1">240CM</text>
<text x="94.7" y="171.1">30</text>
<text x="103.9" y="171.1">400</text>
<text x="115.7" y="171">880</text>
<text x="127.8" y="171">700</text>
<text x="140.5" y="171">40</text>
<text x="150" y="171">360DN</text>
<text x="165.4" y="171.1">800</text>
<text x="176.6" y="171.1">30</text>
<text x="185.6" y="171.1">100</text>
<text x="25.8" y="176.3">SIZE D</text>
<text x="44" y="176.3">1200</text>
<text x="57" y="176.3">2400</text>
<text x="69.6" y="176.3">80</text>
<text x="77.5" y="176.3">320CM</text>
<text x="94.7" y="176.3">40</text>
<text x="103.9" y="176.3">534</text>
<text x="114.8" y="176.2">1172</text>
<text x="127.8" y="176.2">932</text>
<text x="140.5" y="176.2">54</text>
<text x="150" y="176.2">480DN</text>
<text x="165.4" y="176.3">150</text>
<text x="176.6" y="176.3">40</text>
<text x="185.6" y="176.3">150</text>
<text x="20.4" y="213.3">Colour Legend</text>
<text x="83.3" y="213.2">Notes</text>
<text x="26.4" y="221.7">Retroreflective white</text>
<text x="81.8" y="220">1.</text>
<text x="88.2" y="220">This sign to be used to indicate the speed limits on a tramway.</text>
<text x="81.8" y="224.3">2. *Insert appropriate speed. e.g 60.</text>
<text x="26.4" y="229.3">Retroreflective red</text>
<text x="81.8" y="228.7">3.</text>
<text x="88.2" y="228.7">Signposted speed limits for a tramway may be in multiples of 5.</text>
<text x="26.4" y="236.8">Black</text>
</g>
<g font-size="3.5" fill="#373435">
<text x="21.6" y="267.9">Department of Transport and Main Roads</text>
<text x="17.7" y="271.8">Infrastructure Management &amp; Delivery Division</text>
<text x="16.7" y="280.6">Designed</text>
<text x="42.7" y="280.6">Checked</text>
<text x="69.7" y="280.6">Scale</text>
<text x="98.5" y="281.3">PRINCIPAL ENGINEER</text>
<text x="154.7" y="276.1">24/01/17</text>
<text x="157.4" y="281.2">Date</text>
<text x="16.9" y="284.8">TV 03/16</text>
<text x="43.3" y="284.8">DJ 03/16</text>
<text x="69.7" y="285.2">Not to Scale</text>
<text x="98.5" y="284.8">(Traffic Engineering)</text>
</g>
<g font-size="1.5" fill="#373435">
<text x="137.2" y="31.3">1</text>
<text x="137.2" y="103.4">2</text>
<text x="179" y="155.5">1</text>
<text x="189.1" y="155.5">2</text>
</g>
</svg>
